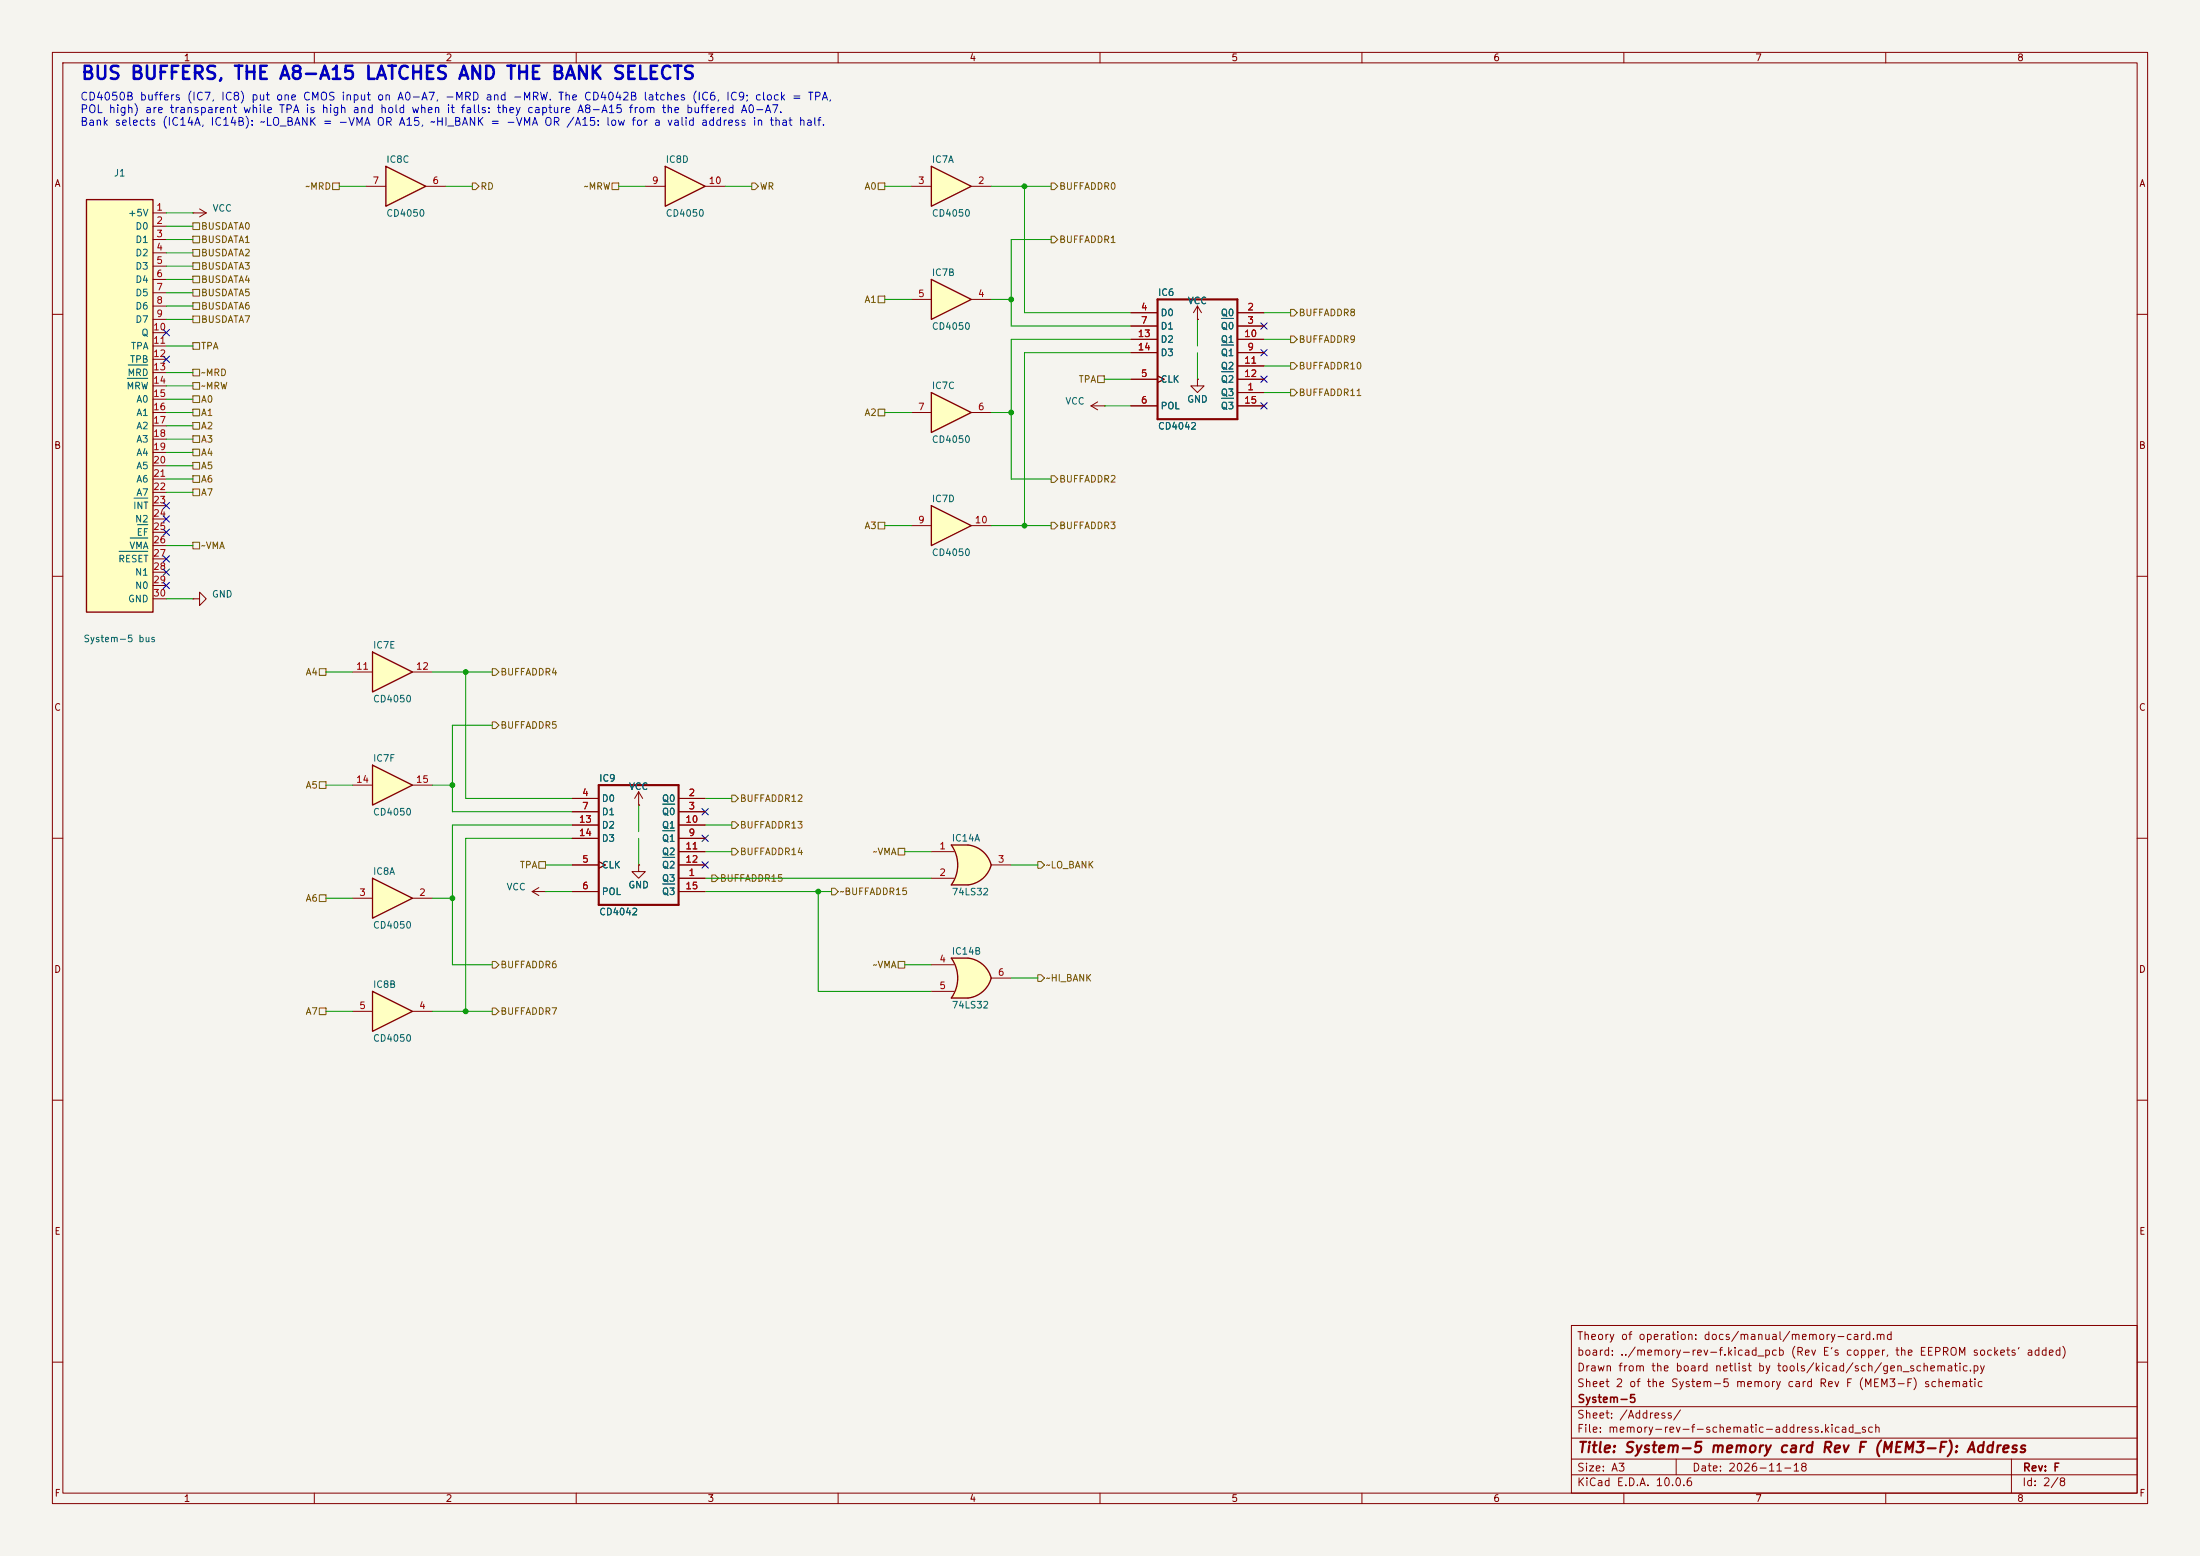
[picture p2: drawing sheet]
<svg xmlns="http://www.w3.org/2000/svg" width="420mm" height="297mm" viewBox="0 0 420 297" stroke-linecap="round" stroke-linejoin="round" font-family="sans-serif">
<path d="M0 0h420v297h-420z" fill="#f5f4ef" stroke="#f5f4ef" stroke-width=".19"/>
<g fill="none" stroke="#840000" stroke-width=".19">
<path d="M10 10h400v277h-400zM12 12h396v273h-396zM60 10v2M110 10v2M160 10v2M210 10v2M260 10v2M310 10v2M360 10v2M10 60h2M408 60h2M10 110h2"/>
<path d="M408 110h2M10 160h2M408 160h2M10 210h2M408 210h2M300 253h108v32h-108zM10 260h2M300 278.5h108M300 274.5h108M300 268.5h108M320 278.5v3M384 278.5v6.5"/>
<path d="M408 260h2M60 285v2M110 285v2M160 285v2M210 285v2M260 285v2M300 281.5h108M310 285v2M360 285v2"/>
</g>
<path d="M181.6 182.9h3.2M181.6 190.5h3.2" fill="none" stroke="#ffffc2" stroke-width=".19"/>
<g fill="#ffffc2" stroke="#ffffc2" stroke-width=".19">
<path d="M184.2 185.3l5 1.4a5.2 5.2 0 0 1-4.4 3.8z"/>
<path d="M184.8 182.9a5.1 5.1 0 0 1 4.4 3.8l-4.9 1.3z"/>
</g>
<path d="M181.6 182.9h3.2v7.6h-3.2a6.7 6.7 0 0 0 0-7.6z" fill="#ffffc2"/>
<path d="M181.6 182.9h3.2a5.1 5.1 0 0 1 4.4 3.8 5.2 5.2 0 0 1-4.4 3.8h-3.2a6.6 6.6 0 0 0 0-7.6z" fill="none" stroke="#840000" stroke-width=".25"/>
<g fill="none" stroke="#840000" stroke-width=".19">
<path d="M215.9 59.7h5.1M236.2 59.7h5.1M215.9 62.2h5.1M215.9 72.4h5.1M215.9 77.5h5.1M215.9 67.3h5.1M215.9 64.8h5.1M221 71.8l1.2 .6-1.2 .6M228.6 72.4v1.3h1.3l-1.3 1.2-1.3-1.2h1.3M228.6 72.4h.1M236.2 74.9h5.1M236.2 62.2h5.1"/>
<path d="M236.2 72.4h5.1M236.2 77.5h5.1M236.2 67.3h5.1M236.2 64.8h5.1M236.2 69.9h5.1M177.8 184.2h4.3M177.8 189.2h4.3M189.2 186.7h3.8"/>
</g>
<path d="M221 57.2h15.2v22.8h-15.2z" fill="none" stroke="#840000" stroke-width=".41"/>
<path d="M233.2 60.8h2.3M233.2 65.9h2.3M233.2 70.9h2.3M233.2 76h2.3" fill="none" stroke="#006464" stroke-width=".19"/>
<path d="M71.1 167.6l7.6 3.9-7.6 3.8z" fill="#ffffc2"/>
<path d="M71.1 167.6l7.6 3.9-7.6 3.8z" fill="none" stroke="#840000" stroke-width=".25"/>
<path d="M67.3 171.5h3.8M78.7 171.5h3.8" fill="none" stroke="#840000" stroke-width=".19"/>
<path d="M71.1 146.1l7.6 3.8-7.6 3.8z" fill="#ffffc2"/>
<path d="M71.1 146.1l7.6 3.8-7.6 3.8z" fill="none" stroke="#840000" stroke-width=".25"/>
<path d="M67.3 149.9h3.8M78.7 149.9h3.8" fill="none" stroke="#840000" stroke-width=".19"/>
<path d="M71.1 189.2l7.6 3.8-7.6 3.9z" fill="#ffffc2"/>
<path d="M71.1 189.2l7.6 3.8-7.6 3.9z" fill="none" stroke="#840000" stroke-width=".25"/>
<path d="M67.3 193h3.8M78.7 193h3.8" fill="none" stroke="#840000" stroke-width=".19"/>
<path d="M73.7 31.8l7.6 3.8-7.6 3.8z" fill="#ffffc2"/>
<path d="M73.7 31.8l7.6 3.8-7.6 3.8z" fill="none" stroke="#840000" stroke-width=".25"/>
<path d="M69.8 35.6h3.9M81.3 35.6h3.8" fill="none" stroke="#840000" stroke-width=".19"/>
<path d="M127 31.8l7.6 3.8-7.6 3.8z" fill="#ffffc2"/>
<path d="M127 31.8l7.6 3.8-7.6 3.8z" fill="none" stroke="#840000" stroke-width=".25"/>
<path d="M123.2 35.6h3.8M134.6 35.6h3.8M228.6 58.4l-.8 1.3M228.6 58.4l.8 1.3M228.6 58.4v2.6M228.6 61h.1" fill="none" stroke="#840000" stroke-width=".19"/>
<path d="M177.8 31.8l7.6 3.8-7.6 3.8z" fill="#ffffc2"/>
<path d="M177.8 31.8l7.6 3.8-7.6 3.8z" fill="none" stroke="#840000" stroke-width=".25"/>
<path d="M174 35.6h3.8M185.4 35.6h3.8" fill="none" stroke="#840000" stroke-width=".19"/>
<path d="M177.8 53.3l7.6 3.9-7.6 3.8z" fill="#ffffc2"/>
<path d="M177.8 53.3l7.6 3.9-7.6 3.8z" fill="none" stroke="#840000" stroke-width=".25"/>
<path d="M38.1 39.9l1.3 .7M36.8 40.6h.1M36.8 40.6h2.6M39.4 40.6l-1.3 .8M174 57.2h3.8M185.4 57.2h3.8M36.8 114.3h1.3v-1.3l1.3 1.3-1.3 1.3v-1.3M36.8 114.3h.1" fill="none" stroke="#840000" stroke-width=".19"/>
<path d="M177.8 96.5l7.6 3.8-7.6 3.8z" fill="#ffffc2"/>
<path d="M177.8 96.5l7.6 3.8-7.6 3.8z" fill="none" stroke="#840000" stroke-width=".25"/>
<path d="M174 100.3h3.8M185.4 100.3h3.8" fill="none" stroke="#840000" stroke-width=".19"/>
<path d="M177.8 74.9l7.6 3.8-7.6 3.9z" fill="#ffffc2"/>
<path d="M177.8 74.9l7.6 3.8-7.6 3.9z" fill="none" stroke="#840000" stroke-width=".25"/>
<g fill="none" stroke="#840000" stroke-width=".19">
<path d="M174 78.7h3.8M185.4 78.7h3.8M208.3 77.5l1.2 .7M208.3 77.5h2.5M209.5 76.7l-1.2 .8M210.8 77.5h.1M109.2 152.4h5.1M109.2 154.9h5.1M109.2 157.5h5.1M121.9 153.7h.1M121.9 151.1l-.7 1.3M121.9 151.1l.8 1.3"/>
<path d="M121.9 151.1v2.6M129.5 152.4h5.1M129.5 154.9h5.1M129.5 157.5h5.1M109.2 165.1h5.1M109.2 170.2h5.1M109.2 160h5.1M114.3 164.5l1.3 .6-1.3 .6M121.9 165.1v1.3h1.3l-1.3 1.2-1.3-1.2h1.3M121.9 165.1h.1M129.5 167.6h5.1M129.5 165.1h5.1"/>
<path d="M129.5 170.2h5.1M129.5 160h5.1M129.5 162.6h5.1"/>
</g>
<path d="M114.3 149.9h15.2v22.8h-15.2z" fill="none" stroke="#840000" stroke-width=".41"/>
<path d="M126.5 153.5h2.3M126.5 158.6h2.3M126.5 163.7h2.3M126.5 168.7h2.3" fill="none" stroke="#006464" stroke-width=".19"/>
<path d="M71.1 124.5l7.6 3.8-7.6 3.8z" fill="#ffffc2"/>
<path d="M71.1 124.5l7.6 3.8-7.6 3.8z" fill="none" stroke="#840000" stroke-width=".25"/>
<path d="M67.3 128.3h3.8M78.7 128.3h3.8M101.6 170.2l1.3 .7M101.6 170.2h2.5M102.9 169.4l-1.3 .8M104.1 170.2h.1" fill="none" stroke="#840000" stroke-width=".19"/>
<path d="M16.5 38.1h12.7v78.7h-12.7z" fill="#ffffc2"/>
<path d="M16.5 38.1h12.7v78.7h-12.7z" fill="none" stroke="#840000" stroke-width=".25"/>
<g fill="none" stroke="#840000" stroke-width=".19">
<path d="M29.2 40.6h2.5M29.2 43.2h2.5M29.2 45.7h2.5M29.2 48.3h2.5M29.2 50.8h2.5M29.2 53.3h2.5M29.2 55.9h2.5M29.2 58.4h2.5M29.2 61h2.5M29.2 63.5h2.5M29.2 66h2.5M29.2 68.6h2.5"/>
<path d="M29.2 71.1h2.5M29.2 73.7h2.5M29.2 76.2h2.5M29.2 78.7h2.5M29.2 81.3h2.5M29.2 83.8h2.5M29.2 86.4h2.5M29.2 88.9h2.5M29.2 91.4h2.5M29.2 94h2.5M29.2 96.5h2.5M29.2 99.1h2.5"/>
<path d="M29.2 101.6h2.5M29.2 104.1h2.5M29.2 106.7h2.5M29.2 109.2h2.5M29.2 111.8h2.5M29.2 114.3h2.5"/>
</g>
<path d="M24.3 72.2h3.9M24.5 69.7h3.7M25.6 95.1h2.6M22.7 105.2h5.5M24.8 102.7h3.4M26.2 100.2h2" fill="none" stroke="#006464" stroke-width=".19"/>
<path d="M181.6 161.3h3.2M181.6 168.9h3.2" fill="none" stroke="#ffffc2" stroke-width=".19"/>
<g fill="#ffffc2" stroke="#ffffc2" stroke-width=".19">
<path d="M184.2 163.7l5 1.4a5.2 5.2 0 0 1-4.4 3.8z"/>
<path d="M184.8 161.3a5.1 5.1 0 0 1 4.4 3.8l-4.9 1.3z"/>
</g>
<path d="M181.6 161.3h3.2v7.6h-3.2a6.7 6.7 0 0 0 0-7.6z" fill="#ffffc2"/>
<path d="M181.6 161.3h3.2a5.1 5.1 0 0 1 4.4 3.8 5.2 5.2 0 0 1-4.4 3.8h-3.2a6.6 6.6 0 0 0 0-7.6z" fill="none" stroke="#840000" stroke-width=".25"/>
<g fill="none" stroke="#840000" stroke-width=".19">
<path d="M215.9 59.7h5.1M236.2 59.7h5.1M215.9 62.2h5.1M215.9 72.4h5.1M215.9 77.5h5.1M215.9 67.3h5.1M215.9 64.8h5.1M221 71.8l1.2 .6-1.2 .6M228.6 72.4h.1M228.6 61h.1M236.2 74.9h5.1M236.2 62.2h5.1"/>
<path d="M236.2 72.4h5.1M236.2 77.5h5.1M236.2 67.3h5.1M236.2 64.8h5.1M236.2 69.9h5.1M109.2 152.4h5.1M109.2 154.9h5.1M109.2 157.5h5.1M121.9 153.7h.1M129.5 152.4h5.1M129.5 154.9h5.1M129.5 157.5h5.1"/>
<path d="M109.2 165.1h5.1M109.2 170.2h5.1M109.2 160h5.1M114.3 164.5l1.3 .6-1.3 .6M121.9 165.1h.1M129.5 162.6h5.1M129.5 167.6h5.1M129.5 165.1h5.1M129.5 170.2h5.1M129.5 160h5.1M177.8 162.6h4.3M177.8 167.6h4.3"/>
<path d="M189.2 165.1h3.8"/>
</g>
<g fill="none" stroke="#725600" stroke-width=".19">
<path d="M63.5 34.9h1.3v1.3h-1.3zM90.2 34.9h.6l.6 .7-.6 .6h-.6zM116.8 34.9h1.3v1.3h-1.3zM143.5 34.9h.6l.7 .7-.7 .6h-.6zM167.6 34.9h1.3v1.3h-1.3zM200.7 34.9h.6l.6 .7-.6 .6h-.6zM36.8 57.8h1.3v1.3h-1.3zM36.8 45.1h1.3v1.3h-1.3zM36.8 42.5h1.3v1.3h-1.3zM36.8 55.2h1.3v1.3h-1.3zM36.8 52.7h1.3v1.3h-1.3zM36.8 50.2h1.3v1.2h-1.3z"/>
<path d="M36.8 47.6h1.3v1.3h-1.3zM167.6 56.5h1.3v1.3h-1.3zM200.7 45.1h.6l.6 .6-.6 .7h-.6zM246.4 59.1h.6l.6 .6-.6 .6h-.6zM36.8 73h1.3v1.3h-1.3zM36.8 75.6h1.3v1.2h-1.3zM36.8 78.1h1.3v1.3h-1.3zM36.8 60.3h1.3v1.3h-1.3zM36.8 65.4h1.3v1.3h-1.3zM36.8 70.5h1.3v1.3h-1.3zM167.6 78.1h1.3v1.3h-1.3zM209.5 71.8h1.3v1.2h-1.3z"/>
<path d="M246.4 74.3h.6l.6 .6-.6 .7h-.6zM246.4 64.1h.6l.6 .7-.6 .6h-.6zM246.4 69.2h.6l.6 .7-.6 .6h-.6zM36.8 80.6h1.3v1.3h-1.3zM36.8 83.2h1.3v1.3h-1.3zM36.8 85.7h1.3v1.3h-1.3zM36.8 88.3h1.3v1.2h-1.3zM36.8 90.8h1.3v1.3h-1.3zM36.8 93.3h1.3v1.3h-1.3zM167.6 99.7h1.3v1.3h-1.3zM200.7 99.7h.6l.6 .6-.6 .7h-.6zM200.7 90.8h.6l.6 .6-.6 .7h-.6z"/>
<path d="M36.8 103.5h1.3v1.3h-1.3zM61 127.6h1.2v1.3h-1.2zM94 127.6h.6l.6 .7-.6 .6h-.6zM94 137.8h.6l.6 .6-.6 .7h-.6zM61 149.2h1.2v1.3h-1.2zM139.7 151.8h.6l.7 .6-.7 .6h-.6zM139.7 156.8h.6l.7 .7-.7 .6h-.6zM61 170.8h1.2v1.3h-1.2zM102.9 164.5h1.2v1.2h-1.2zM135.9 167h.6l.7 .6-.7 .7h-.6zM139.7 161.9h.6l.7 .7-.7 .6h-.6zM158.7 169.5h.7l.6 .7-.6 .6h-.7z"/>
<path d="M171.4 161.9h1.3v1.3h-1.3zM198.1 164.5h.7l.6 .6-.6 .6h-.7zM61 192.4h1.2v1.3h-1.2zM94 192.4h.6l.6 .6-.6 .7h-.6zM94 183.5h.6l.6 .7-.6 .6h-.6zM171.4 183.5h1.3v1.3h-1.3zM198.1 186.1h.7l.6 .6-.6 .6h-.7z"/>
</g>
<g fill="none" stroke="#009600" stroke-width=".19">
<path d="M64.8 35.6h5M85.1 35.6h5.1M118.1 35.6h5.1M138.4 35.6h5.1M168.9 35.6h5.1M189.2 35.6h11.5M195.6 35.6v24.1h20.3M31.7 45.7h5.1M31.7 50.8h5.1M31.7 53.3h5.1M31.7 55.9h5.1M31.7 58.4h5.1"/>
<path d="M31.7 43.2h5.1M31.7 40.6h5.1M31.7 48.3h5.1M168.9 57.2h5.1M189.2 57.2h3.8M200.7 45.7h-7.7v16.5h22.9M241.3 59.7h5.1M31.7 78.7h5.1M31.7 76.2h5.1M31.7 73.7h5.1M31.7 71.1h5.1M31.7 66h5.1"/>
<path d="M31.7 61h5.1M168.9 78.7h5.1M189.2 78.7h3.8M210.8 72.4h5.1M210.8 77.5h5.1M215.9 67.3h-20.3v33M215.9 64.8h-22.9v26.6h7.7M228.6 61v5M228.6 67.3v5.1M241.3 69.9h5.1M241.3 64.8h5.1M241.3 74.9h5.1"/>
<path d="M31.7 91.4h5.1M31.7 94h5.1M31.7 88.9h5.1M31.7 86.4h5.1M31.7 83.8h5.1M31.7 81.3h5.1M31.7 104.1h5.1M31.7 114.3h5.1M168.9 100.3h5.1M189.2 100.3h11.5M62.2 128.3h5.1M82.5 128.3h11.5"/>
<path d="M88.9 128.3v24.1h20.3M94 138.4h-7.6v16.5h22.8M62.2 149.9h5.1M82.5 149.9h3.9M109.2 157.5h-22.8v26.7h7.6M121.9 153.7v5.1M134.6 157.5h5.1M134.6 152.4h5.1M62.2 171.5h5.1M82.5 171.5h3.9M104.1 170.2h5.1M104.1 165.1h5.1"/>
<path d="M109.2 160h-20.3v33M121.9 160v5.1M134.6 162.6h5.1M134.6 170.2h24.1M134.6 167.6h43.2M156.2 170.2v19h21.6M172.7 162.6h5.1M193 165.1h5.1M62.2 193h5.1M82.5 193h11.5M172.7 184.2h5.1M193 186.7h5.1"/>
</g>
<g fill="none" stroke="#000084" stroke-width=".19">
<path d="M31.1 62.9l1.3 1.2M31.1 68l1.3 1.2M32.4 62.9l-1.3 1.2M32.4 68l-1.3 1.2M240.7 71.8l1.2 1.2M240.7 76.9l1.2 1.2M240.7 61.6l1.2 1.2M240.7 66.7l1.2 1.2M241.9 71.8l-1.2 1.2M241.9 76.9l-1.2 1.2M241.9 61.6l-1.2 1.2M241.9 66.7l-1.2 1.2"/>
<path d="M31.1 95.9l1.3 1.2M31.1 98.5l1.3 1.2M32.4 95.9l-1.3 1.2M32.4 98.5l-1.3 1.2M31.1 101l1.3 1.2M31.1 106.1l1.3 1.2M31.1 108.6l1.3 1.2M31.1 111.2l1.3 1.2M32.4 101l-1.3 1.2M32.4 106.1l-1.3 1.2M32.4 108.6l-1.3 1.2M32.4 111.2l-1.3 1.2"/>
<path d="M134 159.4l1.2 1.2M134 154.3l1.2 1.2M135.2 159.4l-1.2 1.2M135.2 154.3l-1.2 1.2M134 164.5l1.2 1.2M135.2 164.5l-1.2 1.2"/>
</g>
<path d="M233.2 60.8h2.3M233.2 65.9h2.3M233.2 70.9h2.3M233.2 76h2.3M126.5 153.5h2.3M126.5 158.6h2.3M126.5 163.7h2.3M126.5 168.7h2.3" fill="none" stroke="#006464" stroke-width=".19"/>
<g fill="#009600" stroke="#009600" stroke-width=".19">
<circle cx="86.4" cy="171.5" r=".46"/>
<circle cx="86.4" cy="149.9" r=".46"/>
<circle cx="88.9" cy="128.3" r=".46"/>
<circle cx="88.9" cy="193" r=".46"/>
<circle cx="195.6" cy="35.6" r=".46"/>
<circle cx="193" cy="57.2" r=".46"/>
<circle cx="195.6" cy="100.3" r=".46"/>
<circle cx="156.2" cy="170.2" r=".46"/>
<circle cx="193" cy="78.7" r=".46"/>
</g>
<text font-size="2.5" fill="#0000c2" x="15.3" y="15.8">BUS BUFFERS, THE A8-A15 LATCHES AND THE BANK SELECTS</text>
<text font-size="2" fill="#840000" x="301" y="277.8">Title: System-5 memory card Rev F (MEM3-F): Address</text>
<g font-size="1.5" fill="#0000c2">
<text x="15.2" y="19.5">CD4050B buffers (IC7, IC8) put one CMOS input on A0-A7, -MRD and -MRW. The CD4042B latches (IC6, IC9; clock = TPA,</text>
<text x="15.2" y="22">POL high) are transparent while TPA is high and hold when it falls: they capture A8-A15 from the buffered A0-A7.</text>
<text x="15.2" y="24.4">Bank selects (IC14A, IC14B): ~LO_BANK = -VMA OR A15, ~HI_BANK = -VMA OR /A15: low for a valid address in that half.</text>
</g>
<g font-size="1.5" fill="#840000">
<text x="300.9" y="256.1">Theory of operation: docs/manual/memory-card.md</text>
<text x="300.9" y="262.1">Drawn from the board netlist by tools/kicad/sch/gen_schematic.py</text>
<text x="300.9" y="259.1">board: ../memory-rev-f.kicad_pcb (Rev E's copper, the EEPROM sockets' added)</text>
<text x="300.9" y="265.1">Sheet 2 of the System-5 memory card Rev F (MEM3-F) schematic</text>
<text x="301" y="268.1">System-5</text>
<text x="300.9" y="273.8">File: memory-rev-f-schematic-address.kicad_sch</text>
<text x="300.9" y="271.1">Sheet: /Address/</text>
<text x="300.9" y="281.2">Size: A3</text>
<text x="322.9" y="281.2">Date: 2026-11-18</text>
<text x="386" y="281.2">Rev: F</text>
<text x="300.9" y="284">KiCad E.D.A. 10.0.6</text>
<text x="385.9" y="284">Id: 2/8</text>
</g>
<g font-size="1.3" fill="#840000">
<text x="35" y="12">1</text>
<text x="85" y="12">2</text>
<text x="135" y="12">3</text>
<text x="185" y="12">4</text>
<text x="235" y="12">5</text>
<text x="285" y="12">6</text>
<text x="335" y="12">7</text>
<text x="385" y="12">8</text>
<text x="10.3" y="36">A</text>
<text x="408.3" y="36">A</text>
<text x="10.2" y="86">B</text>
<text x="408.2" y="86">B</text>
<text x="10.2" y="136">C</text>
<text x="408.2" y="136">C</text>
<text x="10.2" y="186">D</text>
<text x="408.2" y="186">D</text>
<text x="10.3" y="236">E</text>
<text x="408.3" y="236">E</text>
<text x="10.3" y="286">F</text>
<text x="35" y="287">1</text>
<text x="85" y="287">2</text>
<text x="135" y="287">3</text>
<text x="185" y="287">4</text>
<text x="235" y="287">5</text>
<text x="285" y="287">6</text>
<text x="335" y="287">7</text>
<text x="385" y="287">8</text>
<text x="408.3" y="286">F</text>
</g>
<g font-size="1.3" fill="#006464">
<text x="21.6" y="34">J1</text>
<text x="73.6" y="31.4">IC8C</text>
<text x="127" y="31.4">IC8D</text>
<text x="177.8" y="31.4">IC7A</text>
<text x="24.4" y="41.6">+5V</text>
<text x="40.5" y="40.7">VCC</text>
<text x="73.6" y="41.7">CD4050</text>
<text x="127" y="41.7">CD4050</text>
<text x="177.8" y="41.7">CD4050</text>
<text x="25.7" y="44.1">D0</text>
<text x="25.7" y="46.7">D1</text>
<text x="25.7" y="49.2">D2</text>
<text x="25.7" y="51.8">D3</text>
<text x="177.8" y="53">IC7B</text>
<text x="25.7" y="54.3">D4</text>
<text x="25.7" y="56.8">D5</text>
<text x="25.7" y="59.4">D6</text>
<text x="221" y="56.8">IC6</text>
<text x="226.7" y="58.4">VCC</text>
<text x="25.7" y="61.9">D7</text>
<text x="26.9" y="64.5">Q</text>
<text x="177.8" y="63.2">CD4050</text>
<text x="221.5" y="60.7">D0</text>
<text x="221.5" y="63.2">D1</text>
<text x="221.5" y="65.7">D2</text>
<text x="232.9" y="60.7">Q0</text>
<text x="232.9" y="63.2">Q0</text>
<text x="232.9" y="65.7">Q1</text>
<text x="24.7" y="69.5">TPB</text>
<text x="24.9" y="67">TPA</text>
<text x="221.5" y="68.3">D3</text>
<text x="232.9" y="68.3">Q1</text>
<text x="232.9" y="70.8">Q2</text>
<text x="24" y="74.6">MRW</text>
<text x="24.2" y="72.1">MRD</text>
<text x="25.9" y="77.2">A0</text>
<text x="177.8" y="74.6">IC7C</text>
<text x="203.3" y="77.5">VCC</text>
<text x="221.5" y="73.4">CLK</text>
<text x="226.5" y="77.2">GND</text>
<text x="232.9" y="75.9">Q3</text>
<text x="232.9" y="73.4">Q2</text>
<text x="25.9" y="79.7">A1</text>
<text x="25.9" y="82.2">A2</text>
<text x="221" y="82.3">CD4042</text>
<text x="221.5" y="78.4">POL</text>
<text x="232.9" y="78.4">Q3</text>
<text x="25.9" y="84.8">A3</text>
<text x="25.9" y="87.3">A4</text>
<text x="25.9" y="89.9">A5</text>
<text x="177.8" y="84.8">CD4050</text>
<text x="25.9" y="92.4">A6</text>
<text x="25.9" y="94.9">A7</text>
<text x="25.3" y="97.5">INT</text>
<text x="25.7" y="100">N2</text>
<text x="177.8" y="96.2">IC7D</text>
<text x="22.5" y="107.6">RESET</text>
<text x="24.6" y="105.1">VMA</text>
<text x="26" y="102.6">EF</text>
<text x="177.8" y="106.4">CD4050</text>
<text x="25.7" y="110.2">N1</text>
<text x="25.7" y="112.7">N0</text>
<text x="24.4" y="115.3">GND</text>
<text x="40.4" y="114.4">GND</text>
<text x="15.8" y="122.9">System-5 bus</text>
<text x="71.1" y="124.1">IC7E</text>
<text x="71.1" y="134.4">CD4050</text>
<text x="71.1" y="145.7">IC7F</text>
<text x="114.3" y="149.5">IC9</text>
<text x="71.1" y="156">CD4050</text>
<text x="114.8" y="153.4">D0</text>
<text x="114.8" y="155.9">D1</text>
<text x="120" y="151.1">VCC</text>
<text x="126.3" y="153.4">Q0</text>
<text x="126.3" y="155.9">Q0</text>
<text x="114.8" y="158.4">D2</text>
<text x="114.8" y="161">D3</text>
<text x="126.3" y="161">Q1</text>
<text x="126.3" y="158.4">Q1</text>
<text x="181.6" y="160.9">IC14A</text>
<text x="71.1" y="167.3">IC8A</text>
<text x="114.8" y="166.1">CLK</text>
<text x="126.3" y="163.5">Q2</text>
<text x="126.3" y="166.1">Q2</text>
<text x="96.6" y="170.2">VCC</text>
<text x="114.8" y="171.1">POL</text>
<text x="119.9" y="169.9">GND</text>
<text x="126.3" y="168.6">Q3</text>
<text x="126.3" y="171.1">Q3</text>
<text x="181.6" y="171.2">74LS32</text>
<text x="71.1" y="177.5">CD4050</text>
<text x="114.3" y="175">CD4042</text>
<text x="181.6" y="182.5">IC14B</text>
<text x="71.1" y="188.9">IC8B</text>
<text x="181.6" y="192.8">74LS32</text>
<text x="71.1" y="199.1">CD4050</text>
</g>
<g font-size="1.3" fill="#a90000">
<text x="71" y="35.4">7</text>
<text x="82.5" y="35.4">6</text>
<text x="124.4" y="35.4">9</text>
<text x="135.2" y="35.4">10</text>
<text x="175.2" y="35.4">3</text>
<text x="186.6" y="35.4">2</text>
<text x="29.7" y="40.5">1</text>
<text x="29.7" y="43">2</text>
<text x="29.7" y="45.6">3</text>
<text x="29.7" y="48.1">4</text>
<text x="29.7" y="50.7">5</text>
<text x="29.7" y="53.2">6</text>
<text x="29.7" y="55.7">7</text>
<text x="29.7" y="58.3">8</text>
<text x="175.2" y="57">5</text>
<text x="186.6" y="57">4</text>
<text x="217.7" y="59.6">4</text>
<text x="238" y="59.6">2</text>
<text x="29.1" y="63.4">10</text>
<text x="29.1" y="65.9">11</text>
<text x="29.7" y="60.8">9</text>
<text x="217.1" y="64.6">13</text>
<text x="217.7" y="62.1">7</text>
<text x="237.4" y="64.6">10</text>
<text x="238" y="62.1">3</text>
<text x="29.1" y="68.4">12</text>
<text x="29.1" y="71">13</text>
<text x="217.1" y="67.2">14</text>
<text x="237.4" y="69.7">11</text>
<text x="238" y="67.2">9</text>
<text x="29.1" y="73.5">14</text>
<text x="29.1" y="76.1">15</text>
<text x="217.7" y="72.3">5</text>
<text x="217.7" y="77.3">6</text>
<text x="237.4" y="72.3">12</text>
<text x="237.4" y="77.3">15</text>
<text x="238" y="74.8">1</text>
<text x="29.1" y="78.6">16</text>
<text x="29.1" y="81.1">17</text>
<text x="29.1" y="83.7">18</text>
<text x="175.2" y="78.6">7</text>
<text x="186.6" y="78.6">6</text>
<text x="29.1" y="86.2">19</text>
<text x="29.1" y="88.8">20</text>
<text x="29.1" y="91.3">21</text>
<text x="29.1" y="93.8">22</text>
<text x="29.1" y="96.4">23</text>
<text x="29.1" y="98.9">24</text>
<text x="29.1" y="101.5">25</text>
<text x="175.2" y="100.2">9</text>
<text x="186" y="100.2">10</text>
<text x="29.1" y="104">26</text>
<text x="29.1" y="106.5">27</text>
<text x="29.1" y="109.1">28</text>
<text x="29.1" y="111.6">29</text>
<text x="29.1" y="114.2">30</text>
<text x="67.9" y="128.1">11</text>
<text x="79.3" y="128.1">12</text>
<text x="67.9" y="149.7">14</text>
<text x="79.3" y="149.7">15</text>
<text x="111" y="152.3">4</text>
<text x="111" y="154.8">7</text>
<text x="131.3" y="152.3">2</text>
<text x="131.3" y="154.8">3</text>
<text x="110.4" y="157.3">13</text>
<text x="110.4" y="159.9">14</text>
<text x="130.7" y="157.3">10</text>
<text x="131.3" y="159.9">9</text>
<text x="111" y="165">5</text>
<text x="130.7" y="162.4">11</text>
<text x="130.7" y="165">12</text>
<text x="131.3" y="167.5">1</text>
<text x="179.2" y="162.4">1</text>
<text x="179.2" y="167.5">2</text>
<text x="190.4" y="165">3</text>
<text x="68.5" y="171.3">3</text>
<text x="79.9" y="171.3">2</text>
<text x="111" y="170">6</text>
<text x="130.7" y="170">15</text>
<text x="179.2" y="184">4</text>
<text x="179.2" y="189.1">5</text>
<text x="190.4" y="186.6">6</text>
<text x="68.5" y="192.9">5</text>
<text x="79.9" y="192.9">4</text>
</g>
<g font-size="1.3" fill="#725600">
<text x="58.2" y="36.5">~MRD</text>
<text x="91.6" y="36.5">RD</text>
<text x="111.3" y="36.5">~MRW</text>
<text x="144.9" y="36.5">WR</text>
<text x="164.9" y="36.5">A0</text>
<text x="202.1" y="36.5">BUFFADDR0</text>
<text x="38.3" y="46.7">BUSDATA1</text>
<text x="38.3" y="44.1">BUSDATA0</text>
<text x="202.1" y="46.7">BUFFADDR1</text>
<text x="38.3" y="51.8">BUSDATA3</text>
<text x="38.3" y="49.2">BUSDATA2</text>
<text x="38.3" y="59.4">BUSDATA6</text>
<text x="38.3" y="56.8">BUSDATA5</text>
<text x="38.3" y="54.3">BUSDATA4</text>
<text x="164.9" y="58.1">A1</text>
<text x="38.3" y="61.9">BUSDATA7</text>
<text x="247.8" y="60.7">BUFFADDR8</text>
<text x="247.8" y="65.7">BUFFADDR9</text>
<text x="38.3" y="67">TPA</text>
<text x="247.8" y="70.8">BUFFADDR10</text>
<text x="38.3" y="74.6">~MRW</text>
<text x="38.3" y="77.2">A0</text>
<text x="38.3" y="72.1">~MRD</text>
<text x="205.8" y="73.4">TPA</text>
<text x="247.8" y="75.9">BUFFADDR11</text>
<text x="38.3" y="79.7">A1</text>
<text x="38.3" y="82.2">A2</text>
<text x="164.9" y="79.7">A2</text>
<text x="38.3" y="84.8">A3</text>
<text x="38.3" y="87.3">A4</text>
<text x="38.3" y="89.9">A5</text>
<text x="38.3" y="92.4">A6</text>
<text x="38.3" y="94.9">A7</text>
<text x="202.1" y="92.4">BUFFADDR2</text>
<text x="164.9" y="101.3">A3</text>
<text x="202.1" y="101.3">BUFFADDR3</text>
<text x="38.3" y="105.1">~VMA</text>
<text x="58.2" y="129.2">A4</text>
<text x="95.4" y="129.2">BUFFADDR4</text>
<text x="95.4" y="139.4">BUFFADDR5</text>
<text x="58.2" y="150.8">A5</text>
<text x="141.1" y="153.4">BUFFADDR12</text>
<text x="141.1" y="158.4">BUFFADDR13</text>
<text x="99.1" y="166.1">TPA</text>
<text x="141.1" y="163.5">BUFFADDR14</text>
<text x="166.5" y="163.5">~VMA</text>
<text x="199.6" y="166.1">~LO_BANK</text>
<text x="58.2" y="172.4">A6</text>
<text x="137.3" y="168.6">BUFFADDR15</text>
<text x="160.2" y="171.1">~BUFFADDR15</text>
<text x="95.4" y="185.1">BUFFADDR6</text>
<text x="166.5" y="185.1">~VMA</text>
<text x="199.6" y="187.7">~HI_BANK</text>
<text x="58.2" y="194">A7</text>
<text x="95.4" y="194">BUFFADDR7</text>
</g>
</svg>
